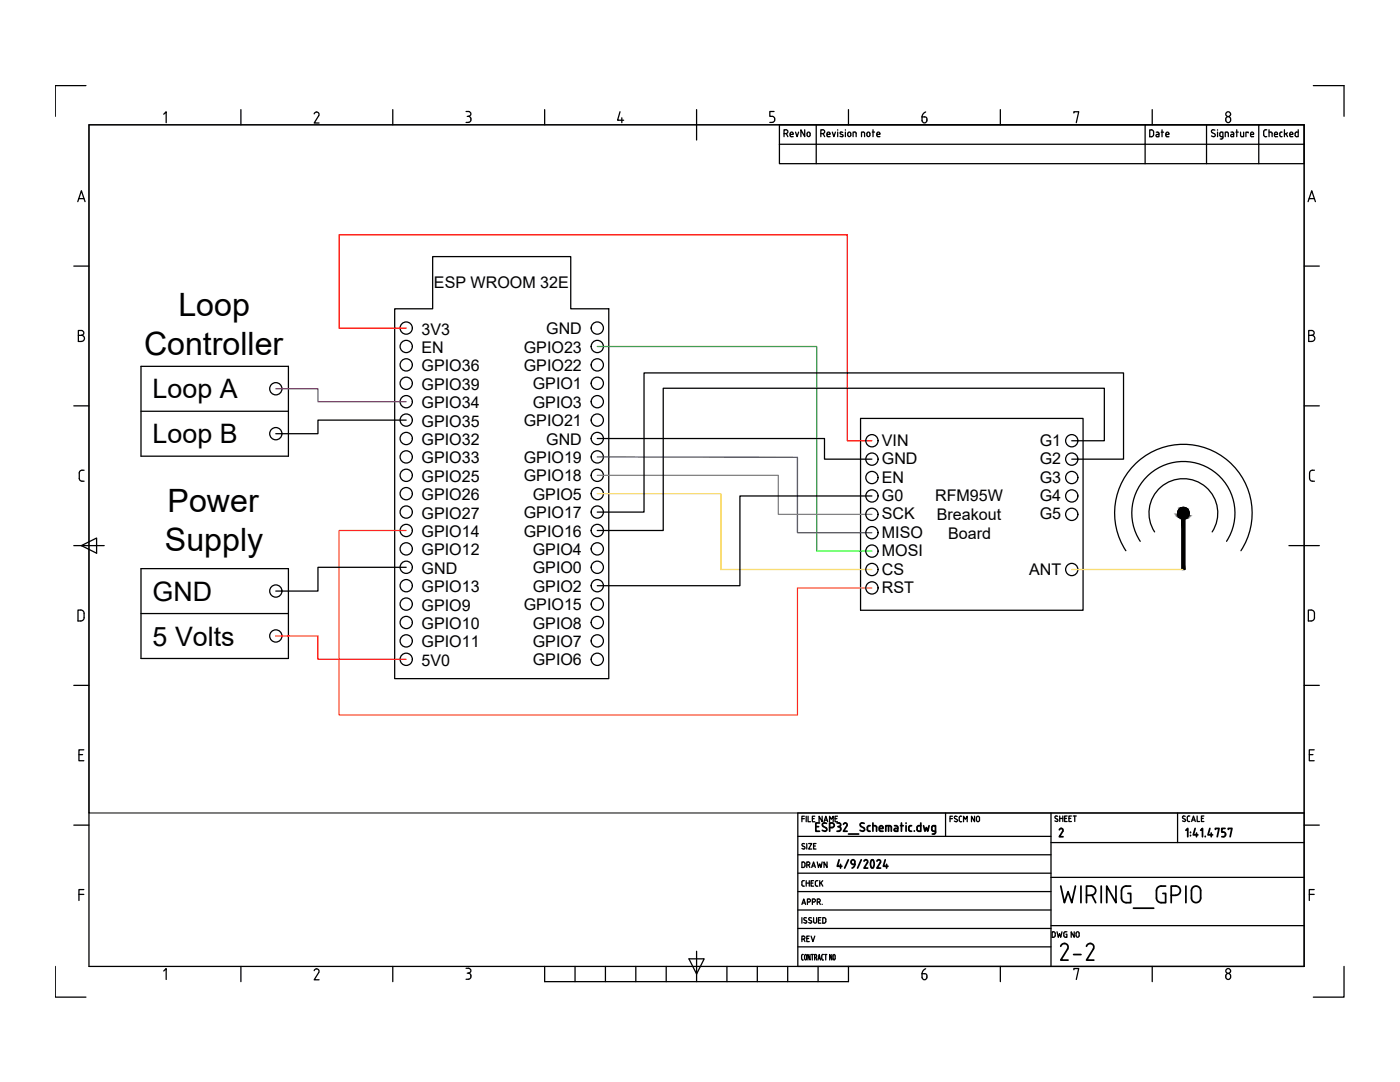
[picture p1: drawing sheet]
<svg xmlns="http://www.w3.org/2000/svg" width="279mm" height="216mm" viewBox="0 0 279 216" stroke-linecap="round" stroke-linejoin="round" font-family="sans-serif">
<!-- layer: RFM95W -->
<g fill="none" stroke="#000" stroke-width=".25">
<path d="M171.7 83.5h44.5v38.3h-44.5z"/>
<circle cx="174" cy="87.9" r="1.22"/>
<circle cx="174" cy="91.6" r="1.22"/>
<circle cx="174" cy="99" r="1.22"/>
<circle cx="174" cy="95.3" r="1.22"/>
<circle cx="213.9" cy="99" r="1.22"/>
<circle cx="213.9" cy="91.6" r="1.22"/>
<circle cx="213.9" cy="95.3" r="1.22"/>
<circle cx="213.9" cy="87.9" r="1.22"/>
<circle cx="174" cy="110" r="1.22"/>
<circle cx="174" cy="117.3" r="1.22"/>
<circle cx="174" cy="113.6" r="1.22"/>
<circle cx="174" cy="102.6" r="1.22"/>
<circle cx="174" cy="106.3" r="1.22"/>
<circle cx="213.9" cy="102.6" r="1.22"/>
<circle cx="213.9" cy="113.6" r="1.22"/>
</g>
<!-- layer: ESP -->
<g fill="none" stroke="#000" stroke-width=".25">
<path d="M86.3 51.2h27.6v10.4h7.6v73.8h-42.7v-73.8h7.5z"/>
<circle cx="81.1" cy="65.5" r="1.22"/>
<circle cx="81.1" cy="76.5" r="1.22"/>
<circle cx="81.1" cy="72.8" r="1.22"/>
<circle cx="81.1" cy="69.1" r="1.22"/>
<circle cx="119.2" cy="72.8" r="1.22"/>
<circle cx="119.2" cy="69.1" r="1.22"/>
<circle cx="119.2" cy="76.5" r="1.22"/>
<circle cx="119.2" cy="65.5" r="1.22"/>
<circle cx="81.1" cy="87.5" r="1.22"/>
<circle cx="81.1" cy="98.5" r="1.22"/>
<circle cx="81.1" cy="83.8" r="1.22"/>
<circle cx="81.1" cy="80.2" r="1.22"/>
<circle cx="81.1" cy="94.8" r="1.22"/>
<circle cx="81.1" cy="91.2" r="1.22"/>
<circle cx="119.2" cy="91.2" r="1.22"/>
<circle cx="119.2" cy="94.8" r="1.22"/>
<circle cx="119.2" cy="80.2" r="1.22"/>
<circle cx="119.2" cy="83.8" r="1.22"/>
<circle cx="119.2" cy="98.5" r="1.22"/>
<circle cx="119.2" cy="87.5" r="1.22"/>
<circle cx="81.1" cy="105.8" r="1.22"/>
<circle cx="81.1" cy="113.2" r="1.22"/>
<circle cx="81.1" cy="109.5" r="1.22"/>
<circle cx="81.1" cy="102.2" r="1.22"/>
<circle cx="81.1" cy="116.9" r="1.22"/>
<circle cx="119.2" cy="105.8" r="1.22"/>
<circle cx="119.2" cy="113.2" r="1.22"/>
<circle cx="119.2" cy="116.9" r="1.22"/>
<circle cx="119.2" cy="109.5" r="1.22"/>
<circle cx="119.2" cy="102.2" r="1.22"/>
<circle cx="81.1" cy="120.5" r="1.22"/>
<circle cx="81.1" cy="127.9" r="1.22"/>
<circle cx="81.1" cy="124.2" r="1.22"/>
<circle cx="81.1" cy="131.6" r="1.22"/>
<circle cx="119.2" cy="124.2" r="1.22"/>
<circle cx="119.2" cy="120.5" r="1.22"/>
<circle cx="119.2" cy="131.6" r="1.22"/>
<circle cx="119.2" cy="127.9" r="1.22"/>
</g>
<!-- layer: 0 -->
<path d="M119.2 69.1h43.8v40.9h11" fill="none" stroke="#0f0" stroke-width=".25"/>
<path d="M119.2 91.2h39.9v15.1h14.9" fill="none" stroke="#00f" stroke-width=".25"/>
<path d="M119.2 94.8h36.1v7.8h18.7" fill="none" stroke="#808080" stroke-width=".25"/>
<path d="M119.2 98.5h24.7v15.1h30.1M213.9 113.6h22.2" fill="none" stroke="#f8d731" stroke-width=".25"/>
<g fill="none" stroke="#000" stroke-width=".25">
<path d="M28.1 73.1h29.5v17.9h-29.5zM28.1 82.1h29.5M81.1 83.8h-17.6v2.7h-8.5M119.2 87.5h45.3v4.1h9.5M174 99h-26.3v17.9h-28.5M213.9 87.9h6.5v-10.4h-88v28.4h-13.2M213.9 91.6h10.3v-17.2h-95.7v27.8h-9.3M28.1 113.5h29.5v17.9h-29.5zM81.1 113.2h-17.6v4.7h-8.5M224.7 109.9a13.7 13.7 0 0 1 11.5-21.2 13.7 13.7 0 0 1 11.5 21.2M227.6 108a10.3 10.3 0 0 1 8.6-15.9 10.3 10.3 0 0 1 8.6 15.9M230.4 106.1a6.9 6.9 0 0 1 5.8-10.6 6.9 6.9 0 0 1 5.7 10.6"/>
<path d="M235.9 102.5h.5h-.5v11.1h.5v-11.1M28.1 122.4h29.5"/>
<circle cx="55" cy="77.6" r="1.22"/>
<circle cx="55" cy="86.5" r="1.22"/>
<circle cx="55" cy="117.9" r="1.22"/>
<circle cx="236.2" cy="102.4" r="1.15"/>
<circle cx="55" cy="126.9" r="1.22"/>
</g>
<path d="M81.1 105.9h-13.4v36.8h91.4v-25.4h14.9" fill="none" stroke="#f26722" stroke-width=".25"/>
<path d="M81.1 65.5h-13.4v-18.6h101.4v41h4.9M55 126.9h8.5v4.7h17.6" fill="none" stroke="#f00" stroke-width=".25"/>
<g fill="#000" stroke="#000" stroke-width=".2">
<path d="M235.7 103.4l.2 .1zM235.9 103.5h.2zM236.4 103.3h.4l-.1 .1zM236.3 103.5h.1z"/>
<path d="M235 102.5l.9 .1zM235 102.5l.9 .1z"/>
<path d="M235 102.6l.9 .2v-.2zM235 102.6l.9 .2h-.8z"/>
<path d="M235.1 102.8l.8 .2v-.2zM235.1 102.8l.8 .2h-.7z"/>
<path d="M235.2 103l.7 .2v-.2zM235.2 103l.7 .2h-.6z"/>
<path d="M235.3 103.2l.6 .1v-.1zM235.3 103.2l.6 .1z"/>
<path d="M235.5 103.3l.4 .1v-.1zM235.5 103.3l.4 .1z"/>
<path d="M236.1 101.2l.4 .1zM235.9 101.3h.6z"/>
<path d="M236.4 103.3v.1h.3zM236.4 103.4h.3z"/>
<path d="M235.9 102.5l.5 .9v-.9zM235.9 102.5l.5 .9h-.5z"/>
<path d="M235.9 103.4l.5 .1zM235.9 103.4l.5 .1z"/>
<path d="M235.9 103.5h.5zM235.9 103.5h.4z"/>
<path d="M235.9 103.5l.5 10.1v-10.1zM235.9 103.5l.5 10.1h-.5z"/>
<path d="M235.9 101.3l.8 .1zM235.7 101.4h1z"/>
<path d="M235.7 101.4l1.2 .1zM235.5 101.5l.2-.1 1.2 .1z"/>
<path d="M235.5 101.5l1.5 .1-.1-.1zM235.3 101.6l.2-.1 1.5 .1z"/>
<path d="M236.4 103.2l.4 .1 .2-.1zM236.4 103.2l.4 .1h-.4z"/>
<path d="M235.3 101.6l1.8 .2-.1-.2zM235.3 101.6l1.8 .2h-1.9z"/>
<path d="M236.4 103l.6 .2 .1-.2zM236.4 103l.6 .2h-.6z"/>
<path d="M235.2 101.8l2 .2-.1-.2zM235.2 101.8l2 .2h-2.1z"/>
<path d="M236.4 102.8l.7 .2 .1-.2zM236.4 102.8l.7 .2h-.7z"/>
<path d="M235.1 102l2.2 .2-.1-.2zM235.1 102l2.2 .2h-2.3z"/>
<path d="M235 102.2l2.3 .2v-.2zM235 102.2l2.3 .2h-2.3z"/>
<path d="M236.4 102.6l.8 .2 .1-.2zM236.4 102.6l.8 .2h-.8z"/>
<path d="M236.4 102.5h.9zM236.4 102.5l.9 .1z"/>
<path d="M235 102.4l2.3 .1v-.1zM235 102.4l2.3 .1h-2.3z"/>
</g>
<path d="M55 77.6h8.5v2.6h17.6" fill="none" stroke="#93278f" stroke-width=".25"/>
<!-- layer: Title Block -->
<g fill="none" stroke="#000" stroke-width=".25">
<path d="M17.2 17.1h-6.2v6.1M262.1 17.1h6.1v6.1M15.7 39.6h1.1M17.8 24.9h242.5v167.9h-242.5zM32.7 22.8l.5-.5v2.2M48.1 21.9v3M63.2 22.4l-.5 .3M63.2 22.4l.3 .1 .2 .4-1 1.6h1M78.4 21.9v3M93 22.2h.5a.48 .48 0 0 1 .5 .5 .48 .48 0 0 1-.5 .5M93 24.4h.5M93.2 23.2h.3"/>
<path d="M93.5 23.2a.61 .61 0 0 1 .5 .6 .61 .61 0 0 1-.5 .6M108.7 21.9v3M123.7 22.3l-.5 1.7h1.3M124.1 23.5v1M139 21.9v6M153.6 24.4h.5M154.5 22.2h-.9v1h.5a.61 .61 0 0 1 .5 .6 .61 .61 0 0 1-.5 .6M155.6 28.8v3.9h7.3M155.6 28.8h104.7M156.5 26.7h.4a.38 .38 0 0 0 .3-.4 .38 .38 0 0 0-.3-.4h-.4v1.4M156.9 26.7l.3 .6M157.7 26.8h.6v-.1a.31 .31 0 0 0-.3-.3 .31 .31 0 0 0-.3 .3l.1 .5 .5 .1"/>
<path d="M158.8 26.4l.3 .9 .3-.9M160.6 25.9v1.4l-.8-1.4v1.4M161.1 26.5l.1-.1a.3 .3 0 0 1 .5 .3v.3a.31 .31 0 0 1-.3 .3 .31 .31 0 0 1-.3-.3zM162.9 24.9v7.8h65.6M163.8 26.7h.4a.38 .38 0 0 0 .4-.4 .38 .38 0 0 0-.4-.4h-.4v1.4M164.3 26.7l.3 .6M165 26.8h.7v-.1a.31 .31 0 0 0-.4-.3 .31 .31 0 0 0-.3 .3v.3l.3 .3M165.3 27.3h.4M166.1 26.4l.3 .9 .3-.9M167.2 25.9v.1M167.2 26.4v.9M168.2 26.4l-.4-.1-.1 .2v.2l.6 .3-.1 .2h-.6"/>
<path d="M168.7 25.9v.1M168.7 26.4v.9M169.3 21.9v3M169.3 26.4a.3 .3 0 0 1 .5 .3v.3a.31 .31 0 0 1-.3 .3 .31 .31 0 0 1-.3-.3zM170.3 27.3v-.9l.5 .1 .1 .8M172.5 26.6v.7M172.6 26.6l-.2-.2h-.5v.9M173 26.7v.3M173 26.7a.3 .3 0 0 1 .3-.3 .3 .3 0 0 1 .3 .3l-.1 .5a.3 .3 0 0 1-.5-.2M174.1 26.4h.4M174.2 25.9v1.4M175 26.7v.3"/>
<path d="M175 27l.2 .3M175 26.7a.32 .32 0 0 1 .4-.3 .32 .32 0 0 1 .2 .4h-.6M175.2 27.3h.4M199.6 21.9v3M214.3 22.5v-.2h1l-.5 2.2M228.5 24.9h-72.9v3.9M230 21.9v3M230.2 26.9l-.2 .3-.5 .1v-1.4l.5 .1 .2 .1v.8M230.8 26.4h.2M231 26.4l.3 .1v.8l-.5-.1v-.3l.5-.1M231.8 26.4h.4M231.9 25.9v1.4"/>
<path d="M232.7 26.7v.4M232.7 27.1l.2 .2h.4M232.7 26.7a.3 .3 0 0 1 .3-.3 .3 .3 0 0 1 .3 .3M233.3 26.7v.1h-.6M240.8 24.9v7.8h10.4M242.5 26l-.6-.1-.1 .2v.3l.6 .3a.34 .34 0 0 1 0 .5 .34 .34 0 0 1-.5 0l-.1-.1M243 25.9v.1M243 26.4v.9M243.4 26.6v.4M243.5 26.6l.1-.2h.5l-.1 1.2-.5 .1M243.5 27l.1 .2 .5 .1M244.5 27.3v-.9l.6 .1v.8"/>
<path d="M244.7 23.5a.53 .53 0 0 1 .7 0 .53 .53 0 0 1 0 .7 .53 .53 0 0 1-.7 0zM245.7 26.4h.2M245.9 26.4l.3 .1v.8l-.5-.1v-.3l.5-.1M246.7 26.4h.4M246.8 25.9v1.4M247.6 26.4v.7l.3 .2h.3v-.9M249.1 26.5v-.1h-.4v.9M249.6 26.8h.6v-.1a.31 .31 0 0 0-.3-.3 .31 .31 0 0 0-.3 .3v.5l.6 .1M251.2 24.9h-22.7v7.8h12.3M251.2 24.9h9.1v7.8h-9.1zM252.8 25.9h-.4l-.2 .3 .1 .9 .5 .2M253.3 26.4l.6 .1v.8"/>
<path d="M253.3 25.9v1.4M254.3 26.8h.7v-.1a.31 .31 0 0 0-.3-.3 .31 .31 0 0 0-.4 .3l.1 .5 .6 .1M255.9 26.4h-.4l-.1 .2 .1 .5 .4 .2M256.3 25.9v1.4M256.6 26.7l.3 .6M256.9 26.5l-.6 .3M257.4 26.8h.6v-.1a.31 .31 0 0 0-.3-.3 .31 .31 0 0 0-.3 .3l.1 .5 .5 .1M259.1 25.9v1.4l-.5-.1-.1-.2v-.5l.6-.1M261.3 39.6h1M14.7 53.1h3.1M15.5 40.2l.7-2.1 .8 2.1M260.3 53.1h3"/>
<path d="M261.1 40.2l.7-2.1 .7 2.1M15.6 66.9h.6M16.2 66.9a.61 .61 0 0 1 .7 .6 .61 .61 0 0 1-.7 .6M16.2 66.9a.48 .48 0 0 0 .5-.5 .48 .48 0 0 0-.5-.5h-.6v2.2h.6M261.2 66.9h.6M261.8 66.9a.61 .61 0 0 1 .6 .6 .61 .61 0 0 1-.6 .6M261.8 66.9a.48 .48 0 0 0 .5-.5 .48 .48 0 0 0-.5-.5h-.6v2.2h.6M14.7 81h3.1M15.8 95.5l.3 .4 .3 .1M16.4 96h.4M16.8 93.8l-.7 .1-.2 .2-.1 1.4M260.3 81h3"/>
<path d="M261.4 95.5l.2 .4 .3 .1M261.9 96h.4M262.3 93.8l-.7 .1-.2 .2v1.4M14.7 108.9h6.1M16.2 108.9l3.1-1.5v3zM257.2 108.9h6.1M14.7 136.8h3.1M16.8 122.4v.8M16.8 122.4a.65 .65 0 0 0-.7-.7h-.5v2.2h.5a.67 .67 0 0 0 .7-.7M260.3 136.8h3M261.7 121.7h-.6v2.2h.6M261.7 121.7a.65 .65 0 0 1 .6 .7v.8a.67 .67 0 0 1-.6 .7"/>
<path d="M15.8 150.6h.7M16.7 149.6h-.9v2.2h.9M261.3 150.6h.7M262.3 149.6h-1v2.2h1M14.7 164.6h3.1M15.8 178.5h.9M16.7 177.5h-.9v2.2M159.2 177.9h50.5M159.2 174.2h50.5M159.2 170.6h50.5M159.2 166.9h50.5M160 176l.1 .7 .4 .1"/>
<path d="M160 172l.6 .2 .1 .6-.2 .2-.5 .1zM160 163.4h.5M160.5 175.7l-.3 .1-.2 .2M160.5 162.9h-.5v1.1M160.6 168.4l-.3-.1-.3 .2 .7 .7a.37 .37 0 0 1-.7 .1M160.9 162.9v1.1M160.9 175.7v1.1M160.9 176.2h.6M161 172.6h.3a.3 .3 0 0 0 .3-.3 .3 .3 0 0 0-.3-.3h-.3v1.1M161 168.3v1.1M161.1 180h.3M161.3 162.9v1.1h.5"/>
<path d="M161.4 168.3h.6l-.6 1.1h.6M161.4 172.6l.2 .5M161.5 180a.3 .3 0 0 0 .3-.3 .3 .3 0 0 0-.4-.3h-.3v1.1M161.5 175.7v1.1M161.9 176.2h.3M162 173.1l.4-1.1 .3 1.1M162.1 172.8h.5M162.1 163.4h.4M162.1 180h.3M162.4 175.7h-.5v1.1h.5M162.4 168.8h.3M162.4 180a.3 .3 0 0 0 .3-.3 .3 .3 0 0 0-.3-.3h-.3v1.1"/>
<path d="M162.6 162.9h-.5v1.1h.5M162.7 176l.1 .7 .4 .1M162.9 168.3h-.5v1.1h.5M163.1 172l.2 1.1 .3-.7 .2 .7 .3-1.1M163.1 180h.3M163.2 175.7l-.3 .1-.2 .2M163.4 180a.3 .3 0 0 0 .3-.3 .3 .3 0 0 0-.3-.3h-.3v1.1M163.5 180l.2 .5M163.6 175.7v1.1M163.8 176.1l.4 .7M164.1 162.9v1.1l-.6-1.1v1.1M164.2 175.7l-.6 .7"/>
<path d="M164.5 164l.3-1.1 .4 1.1M164.6 163.7h.5M165.1 172v1.1l-.6-1.1v1.1M165.6 164v-1.1l.3 .6 .4-.6v1.1M166.7 163.4h.3M167.1 162.9h-.4v1.1h.4M188.7 162.2v4.7M189.6 163.4h.5M190.1 162.9h-.5v1.1M191 162.9h-.3l-.2 .1 .6 .8a.36 .36 0 0 1-.6 0M191.9 162.9h-.3l-.2 .2 .1 .7 .4 .2M192.3 164v-1.1l.4 .6 .3-.6v1.1"/>
<path d="M194.5 162.9v1.1l-.6-1.1v1.1M194.9 163l.1-.1a.3 .3 0 0 1 .5 .3v.5a.31 .31 0 0 1-.3 .3 .31 .31 0 0 1-.3-.3zM209.7 175.1h50.6M209.7 168.1h50.6M209.7 162.2v30.6M210.5 163.8l.4 .1M211.1 162.9l-.3-.1-.3 .2 .2 .3 .4 .3-.1 .3h-.1M211.5 163.3h.6M211.5 162.8v1.1M212.1 162.8v1.1M212.5 163.3h.3M213 162.8h-.5v1.1h.5"/>
<path d="M213.3 163.3h.4M213.8 162.8h-.5v1.1h.5M214.2 162.8h.6M214.5 162.8v1.1M235 162.2v5.9M236 163.8l.4 .1M236.1 163.3l.5 .3-.1 .3h-.2M236.5 162.9h-.4l-.1 .3 .1 .1M237.4 162.8l-.3 .1-.1 .2v.7l.4 .1M237.8 163.9l.4-1.1 .3 1.1M237.9 163.6h.5M238.9 162.8v1.1h.5"/>
<path d="M239.8 163.3h.3M240.3 162.8h-.5v1.1h.5M260.3 164.6h3M260.3 162.2h-101.1v30.6M261.3 178.5h1M262.3 177.5h-1v2.2M11 192.8v6.2h6.2M32.7 193.7l.5-.4v2.1M48.1 192.8v3.1M63.2 193.3l-.5 .4M63.2 193.3l.3 .1 .2 .5-1 1.6h1M78.4 192.8v3.1"/>
<path d="M93 193.2h.5a.48 .48 0 0 1 .5 .5 .48 .48 0 0 1-.5 .5M93.2 194.2h.3M93.5 194.2a.62 .62 0 0 1 .5 .6 .62 .62 0 0 1-.5 .6h-.5M108.7 192.8v3.1h60.6v-3.1M114.8 192.8v3.1M120.8 192.8v3.1M126.9 192.8v3.1M133 192.8v3.1M137.5 191.3h3l-1.5 3.1zM139 189.8v6.1M145.1 192.8v3.1M151.1 192.8v3.1"/>
<path d="M157.2 192.8v3.1M159.2 188.9h50.5M159.2 185.3h50.5M159.2 181.6h50.5M160 190.7v.6M160 191.3v.2l.3 .1M160 180.5l.4-1.1 .4 1.1M160 183.1v1.1M160.1 180.2h.6M160.2 190.4l-.2 .3M160.6 190.5h.2l.2 .3v.4l-.2 .3-.2-.2zM161 183.2l-.3-.1-.3 .2 .6 .7a.36 .36 0 0 1-.6 .1"/>
<path d="M161.7 190.5v1.1l-.5-1.1v1.1M161.9 183.2l-.3-.1-.2 .2 .6 .7a.36 .36 0 0 1-.6 .1M162.1 190.5v1.1M162.4 183.1v.8M162.6 191.1h.2l.2 .5M162.8 191.1l.2-.3-.1-.3h-.3v1.1M163 183.1v.8a.3 .3 0 0 1-.3 .3 .3 .3 0 0 1-.3-.3M163.2 191.6l.3-1.1 .2 1.1M163.3 192.8v3.1M163.3 191.3h.4M163.3 183.6h.4M163.8 183.1h-.5v1.1h.5"/>
<path d="M164.1 180.4v.1M164.2 190.4l-.2 .3v.6l.1 .2 .2 .1M164.2 183.1l.6 .2v.6l-.2 .3h-.4zM164.6 190.5h.4M164.8 190.5v1.1M166 190.5v1.1l-.4-1.1v1.1M166.3 190.5h.2l.2 .3v.4l-.2 .3-.2-.2zM184 194.3h.5a.59 .59 0 0 1 .5 .7 .59 .59 0 0 1-.7 .4l-.3-.4zM184.7 193.3a1.11 1.11 0 0 0-.7 1M199.6 192.8v3.1M209.7 184.7h50.6M214.3 193.5v-.2h1l-.5 2.1"/>
<path d="M230 192.8v3.1M244.7 194.5a.53 .53 0 0 1 .7 0 .53 .53 0 0 1 0 .7 .53 .53 0 0 1-.7 0zM268.2 192.8v6.2h-6.1"/>
<circle cx="245.1" cy="22.8" r=".48"/>
<circle cx="245.1" cy="193.7" r=".48"/>
</g>
<g fill="none" stroke="#000" stroke-width=".35">
<path d="M162.8 165h.6M163.6 164.2h-.8v1.7h.8M164.9 164.3a.44 .44 0 0 0-.6 0 .44 .44 0 0 0 0 .6l.5 .3a.41 .41 0 0 1 .1 .6 .41 .41 0 0 1-.6 0l-.2-.1M165.6 165.1h.4a.46 .46 0 0 0 .5-.4 .46 .46 0 0 0-.5-.5h-.4v1.7M167 164.2h.4M167 165.9h.4M167.2 165h.2M167.4 164.2a.37 .37 0 0 1 .4 .4 .37 .37 0 0 1-.4 .3 .47 .47 0 0 1 .4 .5 .47 .47 0 0 1-.4 .5M167.5 171.6l-.4 1.2h.9M167.7 172.5v.7M168.3 164.5l.1-.2a.37 .37 0 0 1 .5 0 .37 .37 0 0 1 .1 .5M169 164.8l-.7 1.1h.8"/>
<path d="M169.3 171.6l-.7 1.6M169.3 166.4h2.1M169.9 171.9v.2M169.9 171.9a.37 .37 0 0 1 .3-.3 .37 .37 0 0 1 .4 .3v.5M169.9 172.1l.2 .3 .5 .1M170.6 172.4a.83 .83 0 0 1-.5 .8M171.9 171.6l-.7 1.6M172 164.2l.5 .1M172 164.2l-.3 .1v.4l.7 .5a.41 .41 0 0 1 0 .6 .41 .41 0 0 1-.6 0l-.2-.1M172.4 171.8l.1-.1a.37 .37 0 0 1 .5-.1 .37 .37 0 0 1 .1 .5l-.7 1.1h.8M173.7 164.8l-.5 .1-.1 .6a.4 .4 0 0 0 .6 .4M173.9 171.7l.2-.1a1.12 1.12 0 0 1 0 1.6h-.1a1.32 1.32 0 0 1-.1-1.5z"/>
<path d="M174.2 164.8h.6l.1 .3M174.2 164.2v1.7M174.9 165.1v.8M175 171.8l.1-.1a.37 .37 0 0 1 .5-.1 .37 .37 0 0 1 .1 .5l-.7 1.1h.7M175.5 165.1l.1 .7 .6 .1M175.5 165.1a.38 .38 0 0 1 .5-.3 .38 .38 0 0 1 .2 .5h-.7M176.7 171.6l-.4 1.2h.9M176.8 165.9v-1.1h.8l.2 .1 .1 1M176.9 172.5v.7M177.3 164.8v1.1M178.5 164.8h.5l.2 .3v.8l-.6-.1-.2-.2 .2-.3h.6M179.7 164.8h.6"/>
<path d="M179.9 164.2v1.7M180.8 164.2v.1M180.8 164.8v1.1M181.9 164.8l-.5 .1v.6a.4 .4 0 0 0 .5 .4M182.5 165.8v.1M183.8 164.2v1.7l-.6-.1-.2-.3 .1-.6 .7-.1M184.3 164.8l.3 1.1 .3-.8 .2 .8 .3-1.1M186.1 166.4h.3M186.7 165.9l-.7-.2v-.6l.1-.3h.6v1.3l-.3 .3M211.4 165.6l.1-.2a.37 .37 0 0 1 .5 0 .37 .37 0 0 1 .1 .5l-.7 1.1h.7M211.7 176.8l.7 3.3 .8-2.2 .7 2.2 .7-3.3M215.7 176.8v3.3"/>
<path d="M216.8 178.6h.9M217.8 178.6a.92 .92 0 0 0 .9-.9 .92 .92 0 0 0-1-.9h-.9v3.3M217.9 178.6l.8 1.5M219.8 176.8v3.3M222.7 176.8v3.3l-1.8-3.3v3.3M225.7 176.8h-1a.93 .93 0 0 0-.9 .9v1.5a.93 .93 0 0 0 .9 .9h1v-1.8h-.6M232.6 176.8h-.9a.93 .93 0 0 0-.9 .9v1.5a.93 .93 0 0 0 .9 .9h.9v-1.8h-.5M233.7 178.6h1M234.7 178.6a.92 .92 0 0 0 .9-.9 .92 .92 0 0 0-.9-.9h-1v3.3M236.7 165.7l.3-.4v1.7M236.7 176.8v3.3M237.6 166v.1"/>
<path d="M237.6 166.7v.1M238.1 177.1a.92 .92 0 0 1 .9-.2 .92 .92 0 0 1 .6 .8v1.5a.92 .92 0 0 1-.9 .9 .92 .92 0 0 1-.9-.9v-1.5zM238.5 165.3l-.4 1.3h1M238.8 166.2v.8M239.6 165.7l.4-.4v1.7M240.5 166.9v.1M241.5 165.3l-.4 1.3h.9M241.7 166.2v.8M242.6 165.5v-.2h.7l-.4 1.7M244.5 165.3h-.7v.7h.4a.46 .46 0 0 1 .4 .5 .46 .46 0 0 1-.4 .5h-.4M245.1 165.5v-.2h.8l-.4 1.7M226.2 181.2h4"/>
</g>
<!-- layer: 0 -->
<path d="M17.8 24.9h242.5v137.3h-242.5z" fill="none" stroke="#000" stroke-width=".2"/>
<text font-size="7.1" x="210.3" y="193">2-2</text>
<g font-size="6.4">
<text x="35.6" y="63.1">Loop</text>
<text x="28.7" y="70.9">Controller</text>
<text x="33.5" y="102.2">Power</text>
<text x="32.9" y="110">Supply</text>
</g>
<g font-size="5.3">
<text x="182.7" y="25.8">6</text>
<text x="30.5" y="79.5">Loop A</text>
<text x="30.5" y="88.5">Loop B</text>
<text x="30.5" y="119.9">GND</text>
<text x="30.5" y="128.8">5 Volts</text>
</g>
<text font-size="4" x="158.7" y="189.1">REV</text>
<g font-size="3.2">
<text x="86.6" y="57.5">ESP WROOM 32E</text>
<text x="84.1" y="66.7">3V3</text>
<text x="84.1" y="70.4">EN</text>
<text x="104.5" y="70.4">GPIO23</text>
<text x="109" y="66.7">GND</text>
<text x="84.1" y="74.1">GPIO36</text>
<text x="84.1" y="77.8">GPIO39</text>
<text x="104.5" y="74">GPIO22</text>
<text x="106.3" y="77.7">GPIO1</text>
<text x="84.1" y="81.4">GPIO34</text>
<text x="106.3" y="81.4">GPIO3</text>
<text x="84.1" y="85.1">GPIO35</text>
<text x="84.1" y="88.8">GPIO32</text>
<text x="104.5" y="85.1">GPIO21</text>
<text x="109" y="88.7">GND</text>
<text x="176" y="89">VIN</text>
<text x="207.5" y="89">G1</text>
<text x="84.1" y="92.5">GPIO33</text>
<text x="104.5" y="92.4">GPIO19</text>
<text x="176" y="92.6">GND</text>
<text x="207.5" y="92.6">G2</text>
<text x="84.1" y="96.1">GPIO25</text>
<text x="84.1" y="99.8">GPIO26</text>
<text x="104.5" y="96.1">GPIO18</text>
<text x="106.3" y="99.7">GPIO5</text>
<text x="176" y="96.3">EN</text>
<text x="176" y="100">G0</text>
<text x="186.6" y="99.9">RFM95W</text>
<text x="207.5" y="96.3">G3</text>
<text x="207.5" y="100">G4</text>
<text x="84.1" y="103.5">GPIO27</text>
<text x="84.1" y="107.1">GPIO14</text>
<text x="104.5" y="103.4">GPIO17</text>
<text x="104.5" y="107.1">GPIO16</text>
<text x="176" y="103.6">SCK</text>
<text x="176" y="107.3">MISO</text>
<text x="187" y="103.8">Breakout</text>
<text x="189.2" y="107.6">Board</text>
<text x="207.5" y="103.6">G5</text>
<text x="84.1" y="110.8">GPIO12</text>
<text x="106.3" y="110.8">GPIO4</text>
<text x="176" y="111">MOSI</text>
<text x="84.1" y="114.5">GND</text>
<text x="84.1" y="118.2">GPIO13</text>
<text x="106.3" y="114.4">GPIO0</text>
<text x="106.3" y="118.1">GPIO2</text>
<text x="176" y="114.6">CS</text>
<text x="176" y="118.3">RST</text>
<text x="205.4" y="114.6">ANT</text>
<text x="84.1" y="121.8">GPIO9</text>
<text x="84.1" y="125.5">GPIO10</text>
<text x="104.5" y="121.8">GPIO15</text>
<text x="106.3" y="125.4">GPIO8</text>
<text x="84.1" y="129.2">GPIO11</text>
<text x="106.3" y="129.1">GPIO7</text>
<text x="84.1" y="132.8">5V0</text>
<text x="106.3" y="132.8">GPIO6</text>
</g>
</svg>
